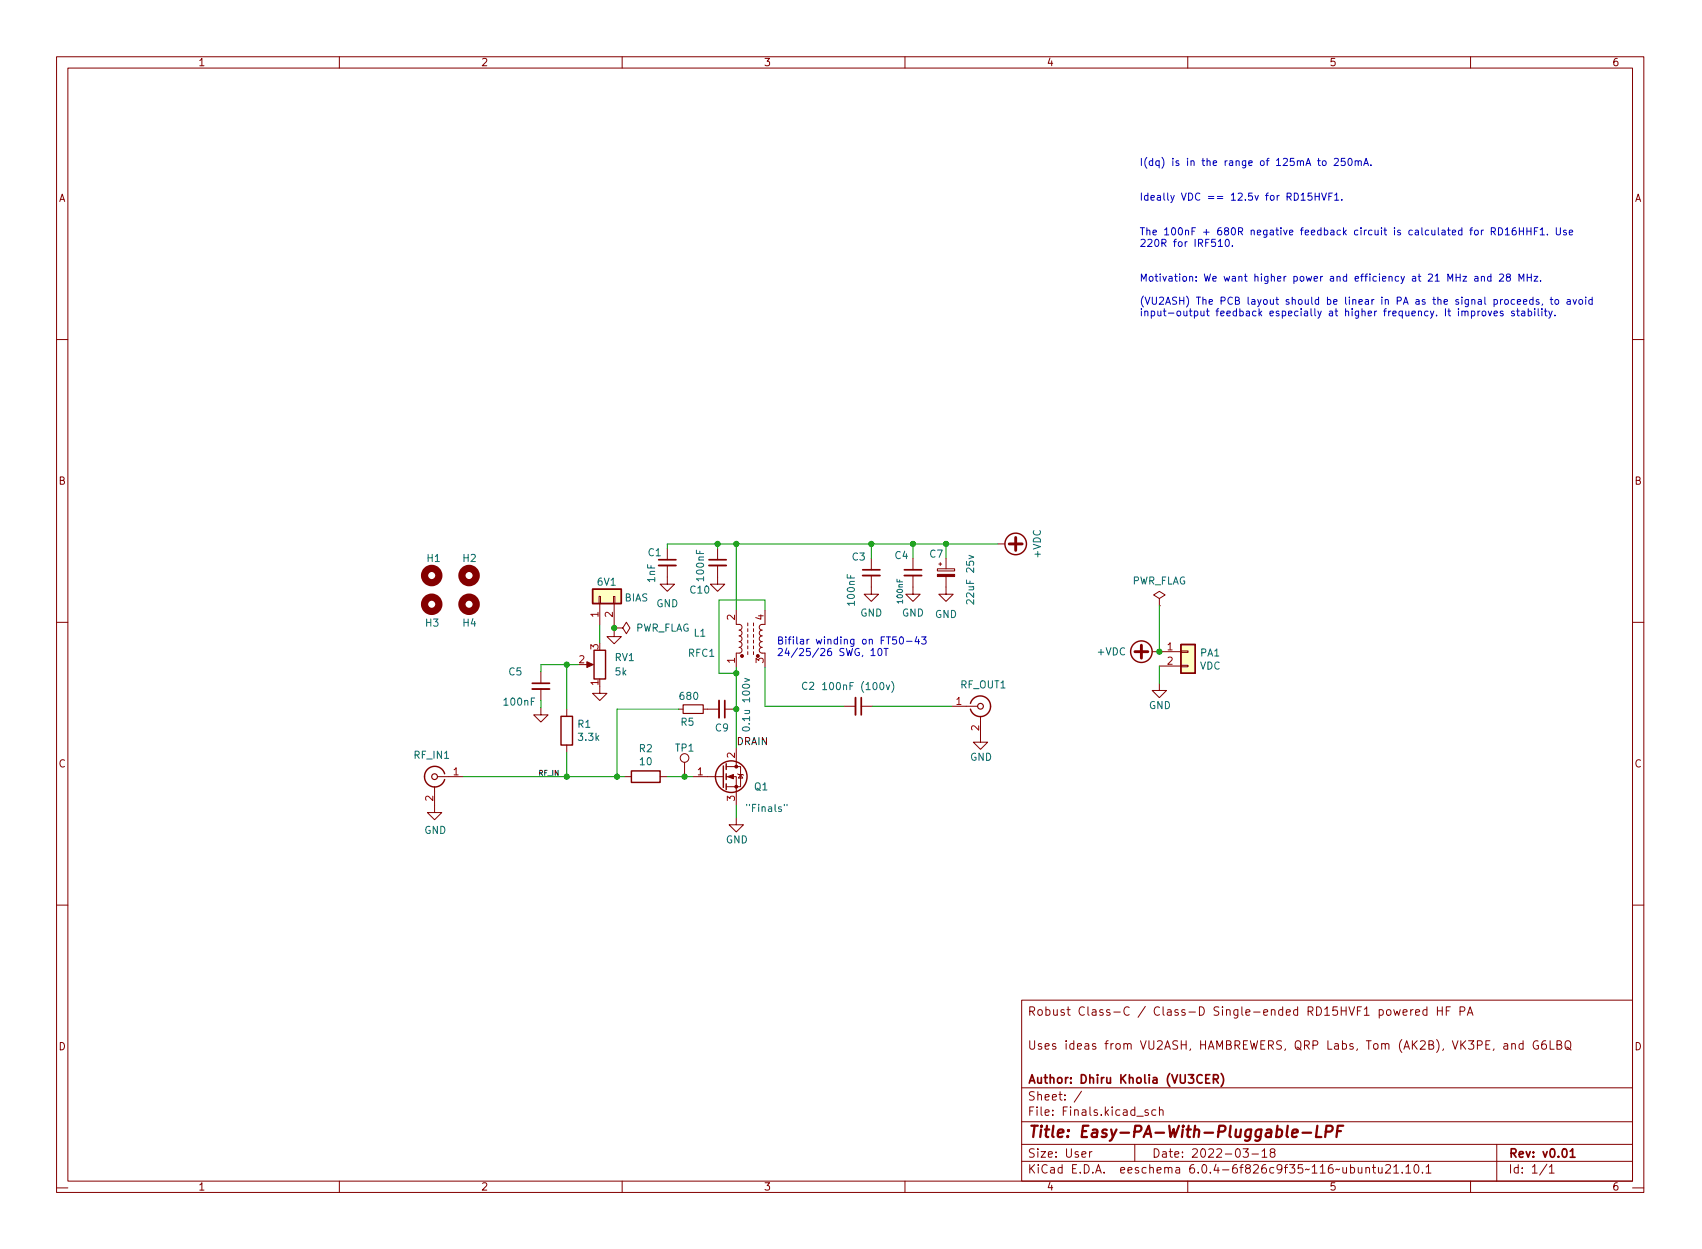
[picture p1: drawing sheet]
<svg xmlns="http://www.w3.org/2000/svg" width="301mm" height="221mm" viewBox="0 0 301 221" stroke-linecap="round" stroke-linejoin="round" font-family="sans-serif">
<g fill="none" stroke="#840000" stroke-width=".18">
<path d="M10 10h280.6v200.8h-280.6zM12 12h276.6v196.8h-276.6zM60 10v2M110 10v2M160 10v2M210 10v2M260 10v2M10 60h2M288.6 60h2M118 100v3.3h1.3l-1.3 1.3-1.3-1.3h1.3M118 96.9v2.1M126.9 100v3.3h1.2l-1.2 1.3-1.3-1.3h1.3"/>
<path d="M126.9 96.9v2.1M154.1 98.7v2M161.4 98.7v2M166 99.7h.5M166.2 99.5v.5M167.3 98.7v1.9M176.4 96.2h1.3M10 110h2M95.6 118.8v2M103.5 117.5h1M105.9 105.4h.3v1.3h-.3zM106 106.7v3.8"/>
<path d="M108.5 105.4h.2v1.3h-.2zM108.6 111.3v1.3h1.3l-1.3 1.2-1.3-1.2h1.3M108.6 106.7v3.8M108.8 111h1.3l.6-1 .7 1-.7 1.1-.6-1.1M108.8 111h.1M130.2 107.9v2.5h.7l.3 .5-.2 .4-.3 .1 .3 .1 .2 .3-.1 .4-.4 .2 .4 .2 .1 .5-.2 .2-.3 .1 .4 .2 .1 .4-.2 .3-.3 .2 .4 .1 .1 .5-.3 .3-.7 .1v2.5M132.2 110.1v.6M132.2 111.2v.5M132.2 112.2v.5M132.2 113.2v.5M132.2 114.2v.5M132.2 115.2v.5"/>
<path d="M133.2 110.1v.6M133.2 111.2v.5M133.2 112.2v.5M133.2 113.2v.5M133.2 114.2v.5M133.2 115.2v.5M134.7 110.4l-.3 .1-.2 .4 .2 .4 .3 .1-.3 .1-.2 .3 .2 .5 .3 .1-.3 .2-.1 .2v.4l.4 .2-.3 .2-.2 .4 .2 .3 .3 .2-.3 .1-.2 .4 .2 .3 .3 .2M134.7 115.5h.6v2.5M135.3 107.9v2.5h-.6M154.1 101.8v3.3h1.2l-1.2 1.2-1.3-1.2h1.3M161.4 101.8v3.3h1.3l-1.3 1.2-1.3-1.2h1.3M165.7 100.6h3.1v.4h-3.1z"/>
<path d="M167.3 101.9v3.2h1.2l-1.2 1.2-1.3-1.2h1.3M203.7 115.2h5.1M205 105.8l1-.6-1-.6-1 .6 1 .6v1.3M205 107.1h.1M205 117.8h3.8M208.8 117.6h1.3v.3h-1.3zM208.8 115.1h1.3v.3h-1.3zM288.6 110h2M76.8 139.1v4.6h1.3l-1.3 1.2-1.2-1.2h1.2M77.3 137.3h4.6M95.6 125.1v1.3h1.3l-1.3 1.3-1.2-1.3h1.2M95.6 121.8v2.1"/>
<path d="M100.2 125.4v1.3M100.2 131.7v1.3M106 121.3v1.3h1.3l-1.3 1.3-1.2-1.3h1.2M110.4 137.3h1.2M116.7 137.3h1.3M120 125.4h.8M121 134.8v2.5M122.6 137.3h5.3M124.3 125.4h2.8M128.1 125.4h2.1M128.4 137.3h1.8v5.1M128.4 135.5h2.5v3.6h-2.5"/>
<path d="M130.2 132.2v3.3M130.4 136.8l.2 .1h.7l.1 .2M130.9 136.9l.4 .7h-.7zM149.2 124.9h2.1M152.3 124.9h2M168.3 124.9h4.5M173.4 126.7v4.5h1.2l-1.2 1.3-1.3-1.3h1.3M205 120.8v1.3h1.2l-1.2 1.3-1.3-1.3h1.3M130.2 144.6v1.2h1.2l-1.2 1.3-1.3-1.3h1.3M10 160h2M180.6 176.8h108v32h-108zM245.3 178.6l.3-.1 .3 .3v.4l-.3 .3-.3-.1-.2-.2v-.4z"/>
<path d="M246.4 178.5l.3 1 .3-.7 .3 .7 .3-1M248.1 179l.7-.1-.1-.3-.4-.1-.2 .2v.7h.6M249.4 178.5v1M249.9 178.5l-.3 .1-.2 .2M250.3 179l.7-.1-.1-.3-.4-.1-.2 .2 .1 .7h.5M252.3 178.6l-.4-.1-.3 .3v.4l.1 .2h.6M252.3 178v1.5M254.1 178v1.5M254.1 178.7h.9M255 178v1.5M255.7 178.7h.5M256.4 178h-.7v1.5"/>
<path d="M258.1 178.8l.8-.1 .1-.2-.1-.3-.2-.2h-.6v1.5M259.4 179.5l.5-1.5 .5 1.5M259.6 179.1h.7M288.6 160h2M180.6 198.3h108M180.6 192.3h108M191.2 192.9l-1.3 2M203 196.3l-.4-.1-.2 .2 .1 .2 .5 .2v.3h-.6M204.4 196.3l-.5-.1-.3 .3v.4l.2 .2h.6M205 196.4l.2-.2 .4 .1v.9M205 195.7v1.5M265.9 184.6h.6l.1 .9"/>
<path d="M266.6 184.9h-.5a.29 .29 0 0 0-.3 .3 .29 .29 0 0 0 .3 .3l.5-.1M267.3 184.7l.2-.2 .4 .1v.9M267.3 184.5v1M269.3 184.6l-.4-.1-.3 .3v.4l.1 .2h.6M269.3 184v1.5M271.9 184.1a.74 .74 0 0 0-.9 .5 .74 .74 0 0 0 .6 .9l.4-.1v-.5h-.3M273.3 184a.6 .6 0 0 0-.7 .7v.5l.1 .2 .4 .1 .3-.1v-.5l-.1-.2-.4-.1-.3 .3M274.1 184v1.5h.7M275.3 184.7h.6l.2-.3-.2-.3-.6-.1v1.5h.6l.2-.3a.39 .39 0 0 0-.3-.5M276.8 184.2a.5 .5 0 0 1 .6-.2 .5 .5 0 0 1 .3 .5v.5a.5 .5 0 0 1-.5 .5 .5 .5 0 0 1-.5-.5zM277 185.2h.3l.5 .5M10 210h2"/>
<path d="M60 208.8v2M110 208.8v2M160 208.8v2M180.6 205.3h108M180.6 202.3h108M192.6 203.6v1M193.1 203.6l-.3 .1-.2 .2M200.6 202.3v3M210 208.8v2M219.8 203.1h.9l-.5 .6 .4 .1v.7l-.2 .1h-.4l-.2-.1M221.4 204h1.1M223.1 203.5l.5-.4v1.5"/>
<path d="M223.1 204.6h.9M224.9 203.8l-.3-.3v-.2l.3-.2 .4 .1 .1 .2v.2l-.7 .2-.1 .2v.5l.3 .1 .4-.1 .1-.2v-.4l-.3-.1M240.1 206.4l.1 .9 .4 .1 .2-.1M240.8 206.4v1M241.5 206.6l.2-.2 .4 .1v.9M241.5 206.4v1M242.6 206.4h.6M242.9 205.9v1.3l.3 .2M243.7 206.4l.1 .9 .3 .1 .3-.1M244.4 206.4v1M245 206.1l.6-.2 .2 .2 .1 .2-1 1.1h1M246.4 206.3l.5-.4v1.5"/>
<path d="M246.4 207.4h.9M247.9 207.3v.1M248.6 206.3l.4-.4v1.5M248.6 207.4h.8M250.2 206l.2-.1a.81 .81 0 0 1 .5 .6 .81 .81 0 0 1-.3 .8l-.1 .1a.81 .81 0 0 1-.6-.6 .81 .81 0 0 1 .3-.8zM251.5 207.3v.1M252.1 206.3l.5-.4v1.5M252.1 207.4h.9M260 208.8v2M264.6 202.3v6.5M273.5 205.8l-1.3 2M273.9 206.3l.5-.4v1.5"/>
<path d="M273.9 207.4h.9M288.6 210h2"/>
<circle cx="121" cy="134" r=".76"/>
</g>
<g fill="none" stroke="#840000" stroke-width=".3">
<path d="M116.5 99h3M125.3 99h3.1M152.5 100.7h3.1M159.9 100.7h3M94.1 120.8h3.1M128.1 123.9v3M152.3 123.4v3M213.2 190.7h.5M213.9 190h-.7v1.5h.7M214.5 190.8l.8-.1 .1-.2-.1-.3-.2-.2h-.6v1.5M214.9 190.8l.5 .7M215.9 189.8a1.72 1.72 0 0 1 0 2.3"/>
<path d="M277.6 203.5l.4-.4v1.5M277.6 204.6h.9"/>
</g>
<path d="M232.9 199l-.2 2h.9M236.4 200h.7M237.5 199h-1l-.2 2M228.5 200.4l.9-.2v-.4l-.6-.1-.3 .3v.9l.2 .1 .6-.1M230.3 200.3h1.5M234.4 200.1h.8a.55 .55 0 0 0 .4-.5 .55 .55 0 0 0-.3-.6h-.8l-.2 2" fill="none" stroke="#840000" stroke-width=".4"/>
<path d="M116.5 100h3M125.3 100h3.1M152.5 101.8h3.1M159.9 101.8h3M94.1 121.8h3.1M127.1 123.9v3M151.3 123.4v3" fill="none" stroke="#840000" stroke-width=".33"/>
<path d="M171.3 98.2l.9 .3-.9 .3M131.7 119.9l.8 .3-.8 .3M131.3 128.7a.75 .75 0 0 1 1.2 .2 .72 .72 0 0 1-1.2-.1zM145.4 121l.4-.3v1.2M145.4 121.9h.8M157.7 120.5a1.46 1.46 0 0 1 0 1.9M138.7 142.2v.3M139.2 142.2v.3" fill="none" stroke="#006464" stroke-width=".18"/>
<g fill="none" stroke="#840000" stroke-width=".25">
<path d="M104.8 104.2h5.1v2.5h-5.1zM105 115h2.1v5.1h-2.1zM208.8 114h2.5v5h-2.5zM78.6 136.8a1.81 1.81 0 0 0-2.8-1 1.81 1.81 0 0 0 0 3 1.81 1.81 0 0 0 2.8-1M99.2 126.7h2v5h-2zM111.6 136.3h5.1v2h-5.1zM127.9 135.4v3.8M128.4 135v1.1M128.4 136.8v1M128.4 138.6v1M171.6 124.4a1.81 1.81 0 0 1 2.8-1 1.81 1.81 0 0 1 0 3 1.81 1.81 0 0 1-2.8-1"/>
<circle cx="179.6" cy="96.2" r="1.9"/>
<circle cx="201.8" cy="115.2" r="1.9"/>
<circle cx="129.3" cy="137.3" r="2.79"/>
</g>
<g fill="none" stroke="#840000" stroke-width=".2">
<path d="M120.8 124.6h3.5v1.5h-3.5z"/>
<circle cx="76.8" cy="137.3" r=".51"/>
<circle cx="173.4" cy="124.9" r=".51"/>
</g>
<g fill="#840000" stroke="#840000" stroke-width=".18">
<path d="M103.8 117l1.1 .5-1.1 .5z"/>
<path d="M128.7 137.3l1-.4v.8z"/>
<path d="M165.7 101.6h3.1v.3h-3.1z"/>
<circle cx="131.2" cy="116" r=".25"/>
<circle cx="130.2" cy="139.1" r=".25"/>
<circle cx="130.2" cy="135.5" r=".25"/>
</g>
<g fill="#ffffc2" stroke="#ffffc2" stroke-width=".18">
<path d="M104.8 104.2h5.1v2.5h-5.1z"/>
<path d="M208.8 114h2.5v5h-2.5z"/>
</g>
<g fill="none" stroke="#840000" stroke-width="1.3">
<circle cx="76.3" cy="101.8" r="1.27"/>
<circle cx="76.3" cy="106.8" r="1.27"/>
<circle cx="82.9" cy="106.8" r="1.27"/>
<circle cx="82.9" cy="101.8" r="1.27"/>
</g>
<path d="M178.4 96.2h2.3M179.6 95v2.3M200.7 115.2h2.2M201.8 114.1v2.3" fill="none" stroke="#840000" stroke-width=".51"/>
<g fill="none" stroke="#0000c2" stroke-width=".18">
<path d="M231.9 34.1h-.6v.6l.1-.1 .5 .1 .1 .2-.1 .4-.2 .1-.4-.1M232.5 34.1v1.3M232.5 34.7h.7M233.2 34.1v1.3M233.7 34.1l.4 1.3 .4-1.3M233.9 28.5l.3-.1 .3 .3v.3l-.3 .3-.3-.1-.1-.2zM234.9 34.7h.5M235.5 34.1h-.6v1.3M235.9 28.1l.5-.1 .2 .4-.8 .9h.8M236 34.5l.3-.4v1.3M236 35.4h.7M237.2 35.3v.1"/>
<path d="M237.8 28h-.6l-.1 .6 .2-.1h.4l.1 .2v.4l-.2 .2-.5-.2M238.4 28.1l.2-.1a.68 .68 0 0 1 .5 .6 .68 .68 0 0 1-.5 .7l-.2-.2-.1-.3zM239.6 28.5l.2-.1 .3 .1v.8M239.6 28.4v.9M240.1 28.6l.2-.2 .3 .1 .1 .8M241.1 29.3l.4-1.3 .5 1.3M241.2 28.9h.6M242.4 29.1v.2M215.4 42.7l.4-.4v1.3M215.4 43.6h.7M216.7 42.4l.2-.1a.68 .68 0 0 1 .5 .6 .68 .68 0 0 1-.5 .7l-.2-.1-.1-.4zM217.9 43.5v.1"/>
<path d="M258.6 48.9h.7l-.7 .8h.7M259 55.2l.2-.2 .3 .1 .1 .7M260.2 55.1l.3-.1 .3 .2-.2 .6h-.4M260.2 55v1.3M260.8 48.9h.4l.1 .8M261.3 49.2h-.4l-.2 .2 .2 .3h.4M261.3 55v.8M261.7 55l-.4 .2M261.9 49l.2-.1h.3l.1 .8M261.9 48.9v.8M262.1 55.1l.2-.1 .3 .1 .1 .5-.1 .2h-.3l-.2-.1zM263.1 55l.3 .8 .3-.8"/>
<path d="M263.6 48.9h-.4l-.2 .2 .1 .6h.5M263.6 48.4v1.3M263.7 40.9h.6l.1-.2-.1-.3-.6-.1v1.2M264 40.9l.4 .6M264.2 55.4l.6-.1-.1-.2-.4-.1-.1 .2v.6h.5M264.9 40.3a.64 .64 0 0 1 .8 .6 .64 .64 0 0 1-.8 .6zM265.1 48.6l.5-.2 .2 .4-.7 .9h.7M265.7 55.1l-.3-.1-.2 .2 .1 .2 .4 .1v.3h-.5M266.1 40.6l.4-.3v1.2M266.1 53h.3l.3 .2v.4l-.3 .2-.3-.1-.1-.1zM266.1 41.5h.8M266.6 49l-.3-.3 .1-.1 .2-.2 .3 .1 .1 .4-.6 .2-.1 .1v.3l.3 .2h.3l.2-.2-.1-.4-.2-.1"/>
<path d="M267.7 55.1l-.3-.1-.2 .2 .1 .2 .4 .1v.3h-.5M267.8 53h-.4l-.2 .2 .1 .5h.5M268 40.3h-.4a.86 .86 0 0 0 0 1.2l.4-.1 .1-.4-.3-.2h-.3l-.1 .2M268.1 55h.5M268.3 53.4l.6-.1-.1-.3h-.4l-.1 .1v.6h.5M268.3 54.6v1.1l.3 .1M268.6 49.7v-1.3l.4 1 .4-1v1.3M268.6 40.3v1.2M268.6 40.9h.8M269 55.1h.5l.1 .7M269.4 53.4l.6-.1-.1-.3h-.4l-.1 .1v.6h.5M269.4 40.3v1.2"/>
<path d="M269.6 55.3l-.4 .1-.2 .1 .2 .3h.4M270 40.9h.7M270 40.3v1.2M270 48.4v1.3M270 49.1h.7M270.2 55.1l.4-.1 .2 .2-.1 .6h-.5M270.2 54.6v1.2M270.7 40.3v1.2M270.7 48.4v1.3M271 53h-.3l-.3 .2 .2 .5h.4M271 52.5v1.3M271.2 48.9h.7l-.7 .8h.7"/>
<path d="M271.3 40.9h.4M271.3 54.6v.1M271.3 55v.8M271.9 40.3h-.6v1.2M272 54.6v1.1l.1 .1M272.1 53h-.3l-.2 .1 .1 .2 .4 .1v.3h-.5M272.3 40.6l.4-.3v1.2M272.3 41.5h.7M272.4 49.6v.1M272.6 54.6v.1M272.6 55v.8M272.7 53.7l-.1 .3"/>
<path d="M273 55h.5M273.2 54.6v1.1l.3 .1M273.6 41.4v.1M273.8 55l.3 .8M274.1 53h.5M274.3 52.5v1.1l.3 .2M274.4 55l-.4 1.2-.2 .1M274.9 55.7v.1M275 53h.3l.3 .2v.4l-.3 .2-.3-.1-.1-.1zM275.2 40.3v1l.2 .2h.4l.1-.2v-1M276.9 40.8l-.3-.1-.2 .2 .1 .2 .4 .1v.3h-.5M277.1 53h.5v.8"/>
<path d="M277.5 41.1l.6-.1-.1-.2-.4-.1-.1 .2v.6h.5M277.6 53.3h-.4l-.2 .2 .2 .3 .4-.1M278.1 53l.3 .8 .3-.8M279.2 53.1l.2-.1 .4 .1v.5l-.1 .1-.3 .1-.2-.1zM280.4 52.5v.2M280.4 53v.8M281.5 53h-.4l-.2 .2 .1 .5h.5M281.5 52.5v1.3M154 115l.4-.3v1.2M154 115.9h.7M155.3 114.8l.2-.1a.68 .68 0 0 1 .4 .6 .68 .68 0 0 1-.4 .6l-.2-.1-.1-.4zM156.7 114.7v1.2"/>
<path d="M158.5 112.6h-.6l-.1 .6 .2-.1 .4 .1 .1 .1v.5l-.2 .1-.5-.1M159.1 112.7l.2-.1a.68 .68 0 0 1 .5 .6 .68 .68 0 0 1-.5 .7l-.2-.1-.1-.4zM160.3 113.4h1M162.1 112.5l-.3 1h.8M162.4 113v.9M162.9 112.6h.8l-.4 .5 .4 .1v.6l-.2 .1-.6-.1"/>
</g>
<g fill="none" stroke="#009600" stroke-width=".18">
<path d="M126.9 96.2v.7M130.2 96.2v11.7M154.1 96.2v2.5M161.4 96.2v2.5M167.3 96.2v2.5M176.4 96.2h-58.4v.7M100.2 117.5v7.9M102.2 117.5h-6.6v1.3M106 110.5v3.2M108.6 110.5v.8M108.6 111h.2M130.2 118v14.2"/>
<path d="M135.3 107.9v-1.8h-8.2v12.9h3.1M135.3 118v6.9h13.9M205 107.1v8.1M205 117.8v3M81.9 137.3h28.5M95.6 123.9v1.2M100.2 133v4.3M118 137.3h4.6M120 125.4h-10.9v11.9M154.3 124.9h14M130.2 142.4v2.2"/>
</g>
<g fill="#009600" stroke="#009600" stroke-width=".18">
<circle cx="154.1" cy="96.2" r=".46"/>
<circle cx="130.2" cy="96.2" r=".46"/>
<circle cx="205" cy="115.2" r=".46"/>
<circle cx="161.4" cy="96.2" r=".46"/>
<circle cx="130.2" cy="125.4" r=".46"/>
<circle cx="167.3" cy="96.2" r=".46"/>
<circle cx="130.2" cy="119" r=".46"/>
<circle cx="121" cy="137.3" r=".46"/>
<circle cx="126.9" cy="96.2" r=".46"/>
<circle cx="109.1" cy="137.3" r=".46"/>
<circle cx="100.2" cy="137.3" r=".46"/>
<circle cx="108.6" cy="111" r=".46"/>
<circle cx="100.2" cy="117.5" r=".46"/>
</g>
<text font-size="2.8" fill="#840000" x="181.6" y="201.1">Title: Easy-PA-With-Pluggable-LPF</text>
<g font-size="2.1" fill="#840000">
<text x="181.6" y="179.6">Robust Class-C / Class-D Single-ended RD15HVF1 powered HF PA</text>
<text x="181.6" y="185.6">Uses ideas from VU2ASH, HAMBREWERS, QRP Labs, Tom (AK2B), VK3PE, and G6LBQ</text>
<text x="181.6" y="191.6">Author: Dhiru Kholia (VU3CER)</text>
<text x="181.6" y="197.3">File: Finals.kicad_sch</text>
<text x="181.6" y="194.6">Sheet: /</text>
<text x="181.6" y="207.5">KiCad E.D.A. eeschema 6.0.4-6f826c9f35~116~ubuntu21.10.1</text>
<text x="181.6" y="204.7">Size: User</text>
<text x="203.6" y="204.7">Date: 2022-03-18</text>
<text x="266.6" y="204.7">Rev: v0.01</text>
<text x="266.6" y="207.5">Id: 1/1</text>
</g>
<g font-size="1.8" fill="#840000">
<text x="35" y="11.7">1</text>
<text x="85" y="11.7">2</text>
<text x="135" y="11.7">3</text>
<text x="185" y="11.7">4</text>
<text x="235" y="11.7">5</text>
<text x="285" y="11.7">6</text>
<text x="10.3" y="35.7">A</text>
<text x="289" y="35.7">A</text>
<text x="10.3" y="85.7">B</text>
<text x="289" y="85.7">B</text>
<text x="10.3" y="135.7">C</text>
<text x="289" y="135.7">C</text>
<text x="10.3" y="185.7">D</text>
<text x="289" y="185.7">D</text>
<text x="35" y="210.5">1</text>
<text x="85" y="210.5">2</text>
<text x="135" y="210.5">3</text>
<text x="185" y="210.5">4</text>
<text x="235" y="210.5">5</text>
<text x="285" y="210.5">6</text>
</g>
<g font-size="1.8" fill="#0000c2">
<text x="201.4" y="29.3">I(dq) is in the range of 125mA to 250mA.</text>
<text x="201.4" y="35.5">Ideally VDC == 12.5v for RD15HVF1.</text>
<text x="201.4" y="41.6">The 100nF + 680R negative feedback circuit is calculated for RD16HHF1. Use</text>
<text x="201.4" y="43.6">220R for IRF510.</text>
<text x="201.4" y="49.8">Motivation: We want higher power and efficiency at 21 MHz and 28 MHz.</text>
<text x="201.4" y="53.9">(VU2ASH) The PCB layout should be linear in PA as the signal proceeds, to avoid</text>
<text x="201.4" y="55.9">input-output feedback especially at higher frequency. It improves stability.</text>
<text x="137.3" y="113.9">Bifilar winding on FT50-43</text>
<text x="137.3" y="116">24/25/26 SWG, 10T</text>
</g>
<g font-size="1.8" fill="#006464">
<text x="75.5" y="99.4">H1</text>
<text x="81.9" y="99.4">H2</text>
<text x="114.6" y="98.3">C1</text>
<text x="150.7" y="99.1">C3</text>
<text x="158.3" y="98.8">C4</text>
<text x="164.4" y="98.6">C7</text>
<text x="184" y="98.6" transform="rotate(-90 184 98.6)">+VDC</text>
<text x="105.7" y="103.5">6V1</text>
<text x="110.4" y="106.3">BIAS</text>
<text x="115.8" y="102.9" transform="rotate(-90 115.8 102.9)">1nF</text>
<text x="116" y="107.4">GND</text>
<text x="122.1" y="104.9">C10</text>
<text x="124.5" y="102.6" transform="rotate(-90 124.5 102.6)">100nF</text>
<text x="151.1" y="106.9" transform="rotate(-90 151.1 106.9)">100nF</text>
<text x="172.2" y="106.3" transform="rotate(-90 172.2 106.3)">22uF 25v</text>
<text x="200" y="103.3">PWR_FLAG</text>
<text x="75.3" y="110.8">H3</text>
<text x="81.9" y="110.8">H4</text>
<text x="112.2" y="111.7">PWR_FLAG</text>
<text x="122.7" y="112.6">L1</text>
<text x="152.1" y="109">GND</text>
<text x="159.5" y="109">GND</text>
<text x="165.3" y="109.3">GND</text>
<text x="90" y="119.4">C5</text>
<text x="108.7" y="116.9">RV1</text>
<text x="108.8" y="119.4">5k</text>
<text x="121.7" y="116.1">RFC1</text>
<text x="194.1" y="115.9">+VDC</text>
<text x="212.1" y="118.4">VDC</text>
<text x="212.2" y="116.1">PA1</text>
<text x="89.2" y="124.8">100nF</text>
<text x="120.3" y="123.7">680</text>
<text x="141.7" y="122">C2</text>
<text x="146.4" y="122">100nF (100v)</text>
<text x="169.8" y="121.7">RF_OUT1</text>
<text x="203.1" y="125.4">GND</text>
<text x="102.2" y="128.7">R1</text>
<text x="102.4" y="131">3.3k</text>
<text x="120.4" y="128.3">R5</text>
<text x="126.5" y="129.3">C9</text>
<text x="132.6" y="128.6" transform="rotate(-90 132.6 128.6)">0.1u 100v</text>
<text x="73.3" y="134.1">RF_IN1</text>
<text x="113" y="133">R2</text>
<text x="113.2" y="135.3">10</text>
<text x="119.4" y="132.9">TP1</text>
<text x="171.5" y="134.5">GND</text>
<text x="132.2" y="143.5">&quot;Finals&quot;</text>
<text x="133.4" y="139.7">Q1</text>
<text x="75" y="147.4">GND</text>
<text x="128.3" y="149.1">GND</text>
</g>
<g font-size="1.8" fill="#a90000">
<text x="105.8" y="109.1" transform="rotate(-90 105.8 109.1)">1</text>
<text x="108.3" y="109.1" transform="rotate(-90 108.3 109.1)">2</text>
<text x="129.9" y="109.6" transform="rotate(-90 129.9 109.6)">2</text>
<text x="135" y="109.6" transform="rotate(-90 135 109.6)">4</text>
<text x="102.4" y="117.3">2</text>
<text x="105.8" y="114.8" transform="rotate(-90 105.8 114.8)">3</text>
<text x="129.9" y="117.2" transform="rotate(-90 129.9 117.2)">1</text>
<text x="135" y="117.2" transform="rotate(-90 135 117.2)">3</text>
<text x="206.4" y="115">1</text>
<text x="206.4" y="117.5">2</text>
<text x="105.8" y="121.2" transform="rotate(-90 105.8 121.2)">1</text>
<text x="169.1" y="124.6">1</text>
<text x="173.1" y="129.2" transform="rotate(-90 173.1 129.2)">2</text>
<text x="80.2" y="137.1">1</text>
<text x="123.3" y="137.1">1</text>
<text x="129.9" y="134" transform="rotate(-90 129.9 134)">2</text>
<text x="76.6" y="141.6" transform="rotate(-90 76.6 141.6)">2</text>
<text x="129.9" y="141.6" transform="rotate(-90 129.9 141.6)">3</text>
</g>
<text font-size="1.8" fill="#0f0f0f" x="130.2" y="131.7">DRAIN</text>
<text font-size="1.4" fill="#006464" x="159.6" y="106.6" transform="rotate(-90 159.6 106.6)">100nF</text>
<text font-size="1.2" fill="#0f0f0f" x="95.1" y="137.1">RF_IN</text>
</svg>
